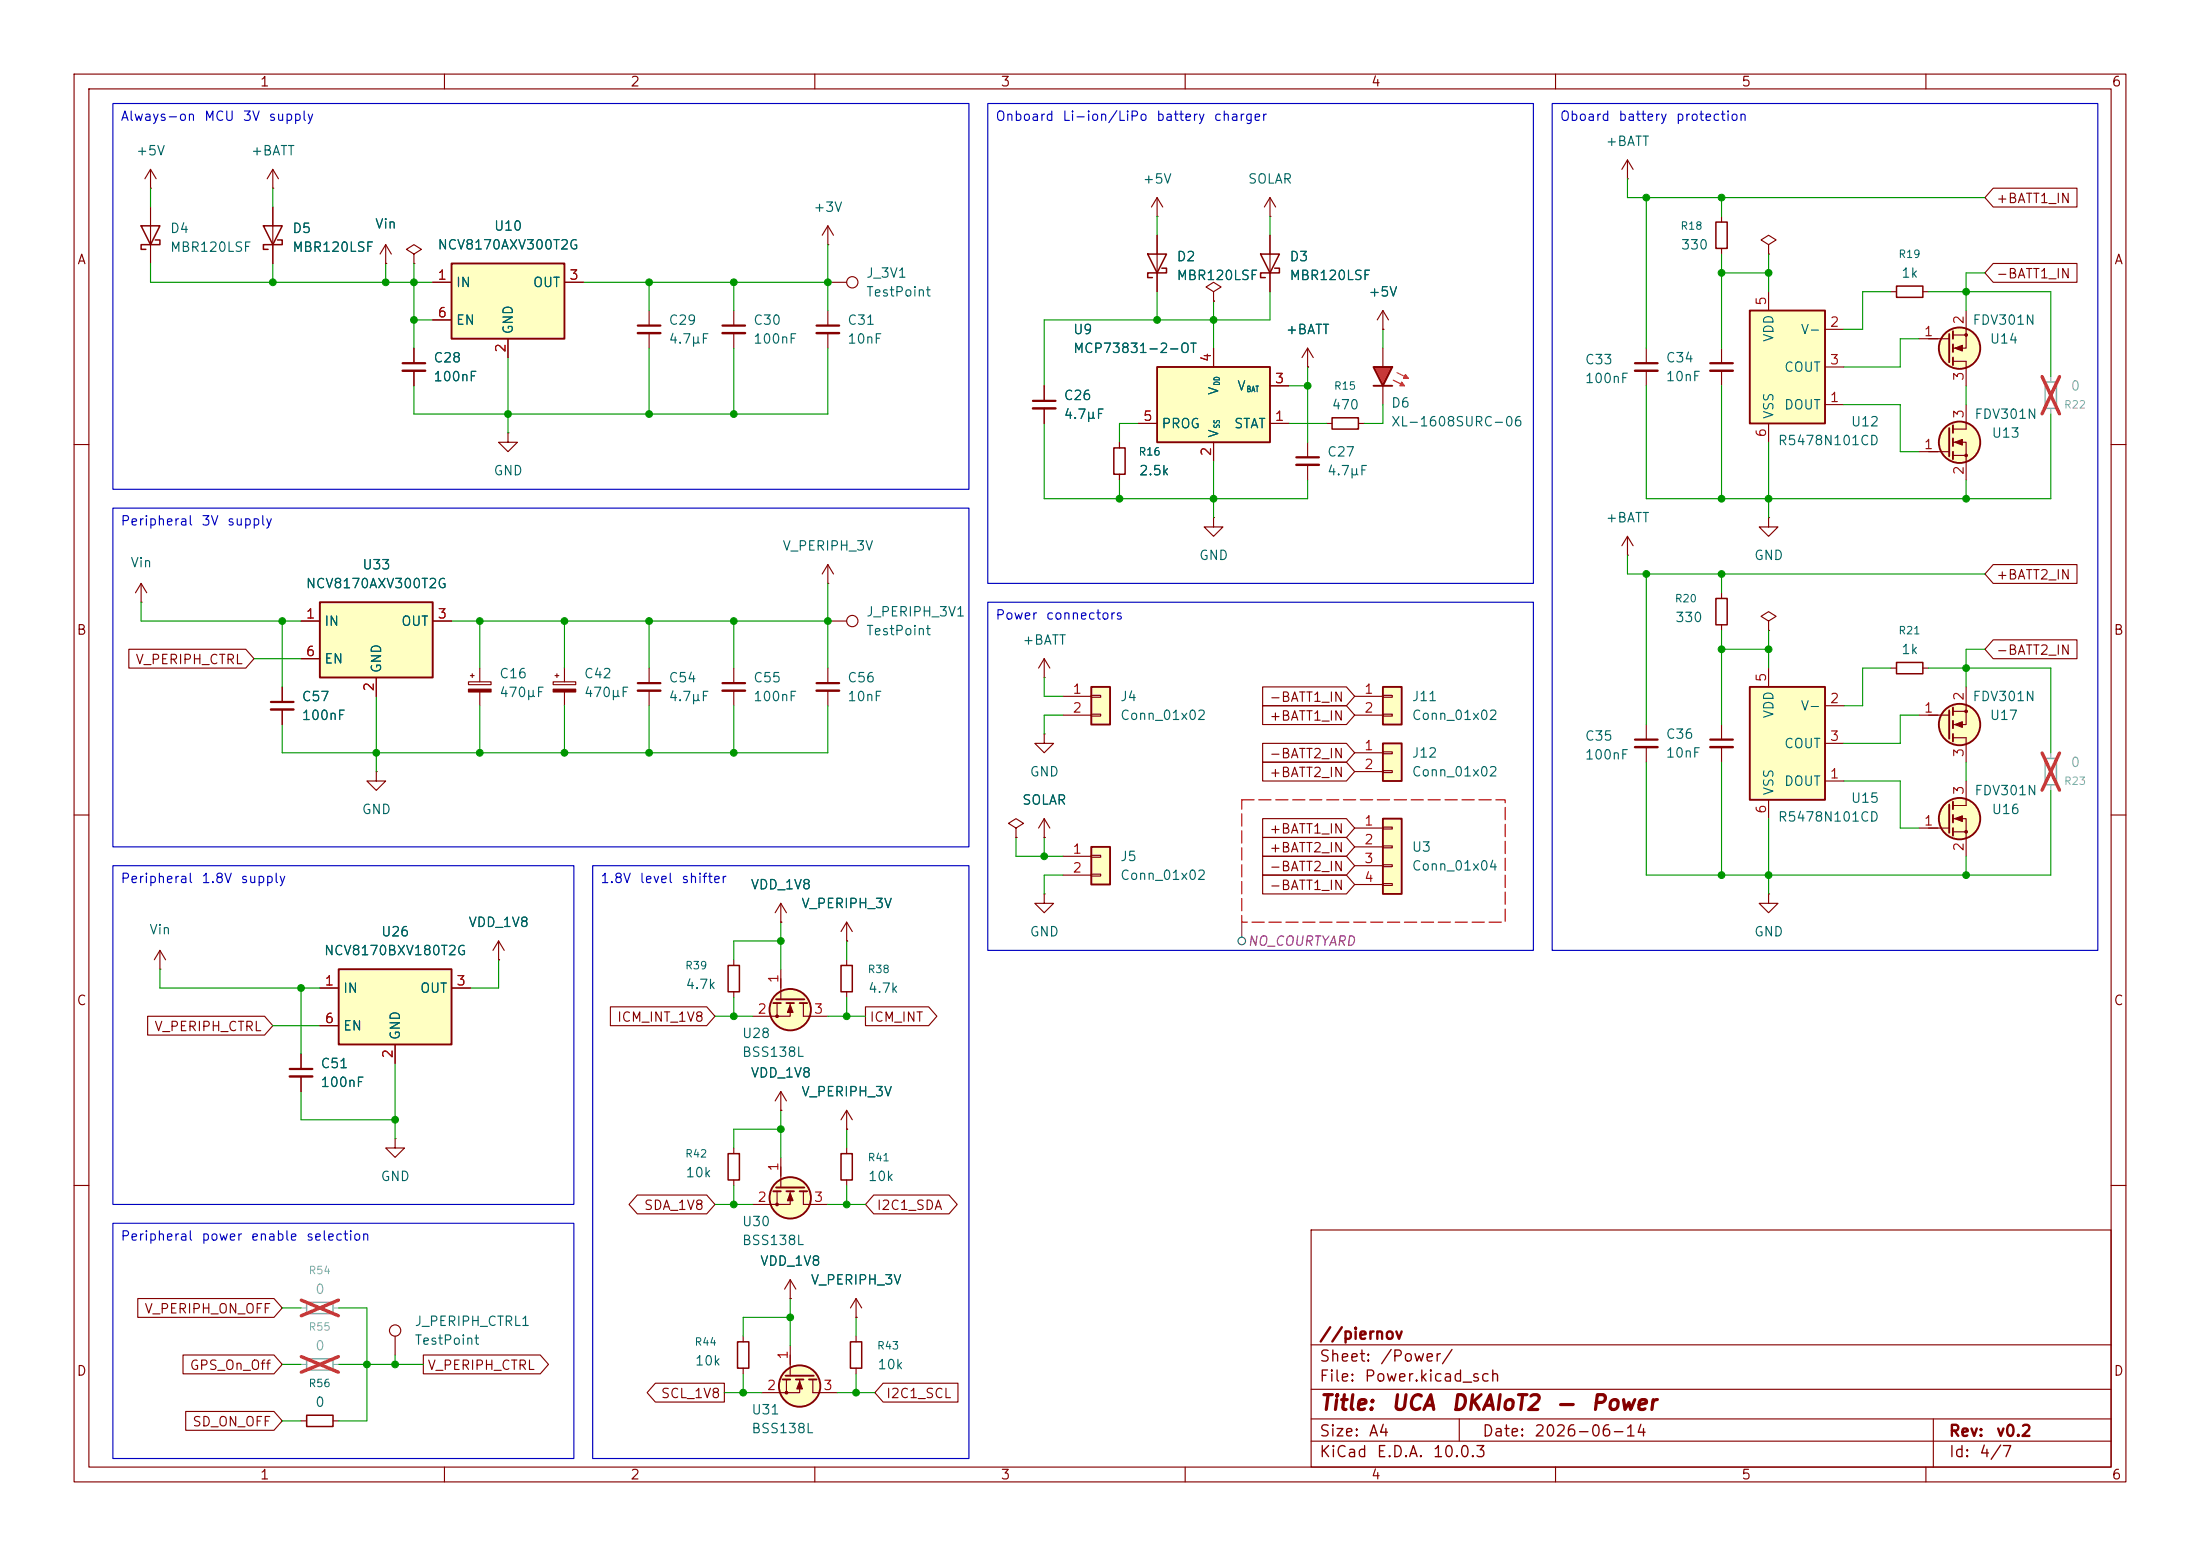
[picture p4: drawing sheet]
<svg xmlns="http://www.w3.org/2000/svg" width="297mm" height="210mm" viewBox="0 0 297 210" stroke-linecap="round" stroke-linejoin="round" font-family="sans-serif">
<g fill="none" stroke="#840000" stroke-width=".15">
<path d="M10 10h277v190h-277zM12 12h273v186h-273zM60 10v2M110 10v2M160 10v2M210 10v2M260 10v2M10 60h2M285 60h2M10 110h2M285 110h2M10 160h2"/>
<path d="M115.6 177.8h.1M115.6 175.3l-.8 1.2M115.6 175.3l.7 1.2M115.6 175.3v2.5M177 166h108v32h-108zM285 160h2M60 198v2M110 198v2M160 198v2M177 194.5h108M177 191.5h108M177 187.5h108"/>
<path d="M177 181.5h108M197 191.5v3M210 198v2M260 198v2M261 191.5v6.5"/>
</g>
<path d="M45.7 130.8h15.3v10.2h-15.3z" fill="#ffffc2"/>
<g fill="none" stroke="#840000" stroke-width=".25">
<path d="M45.7 130.8h15.3v10.2h-15.3zM104.4 135.4h1M104.8 134.9h3.8M106.2 135.4h1M107.9 135.4h1.1M105.7 186.2h1M106 185.7h3.9M107.4 186.2h1.1M109.2 186.2h1"/>
<circle cx="106.7" cy="136.3" r="2.79"/>
<circle cx="107.9" cy="187.1" r="2.79"/>
</g>
<g fill="none" stroke="#840000" stroke-width=".15">
<path d="M232.4 29.2v.8M232.4 33.5v.8M50.8 104.1v1.3h1.3l-1.3 1.3-1.3-1.3h1.3M50.8 104.1h.1M21.6 130.8h.1M21.6 128.3l-.8 1.2M21.6 128.3l.8 1.2M21.6 128.3v2.5M43.2 133.4h2.5M43.2 138.4h2.5M61 133.4h2.5M67.3 129.5h.1"/>
<path d="M67.3 127l-.8 1.3M67.3 127l.8 1.3M67.3 127v2.5M99.1 129.5v.8M99.1 133.9v.7M104.9 135.4v1.8M105.4 124.5h.1M105.4 121.9v2.6M105.4 130.8v4.1M105.4 121.9l-.8 1.3M105.4 121.9l.8 1.3M106.7 135.4v1.8h-5.1"/>
<path d="M108.5 135.4v1.8h3.3M114.3 127h.1M114.3 124.5l-.8 1.2M114.3 124.5l.8 1.2M114.3 124.5v2.5M114.3 129.5v.8M114.3 133.9v.7M141 120.7v1.2h1.2l-1.2 1.3-1.3-1.3h1.3M141 120.7h.1M40.6 142.2v2.1M40.6 145.3v2M53.3 153.7v1.2h1.3l-1.3 1.3-1.2-1.3h1.2"/>
<path d="M53.3 153.7h.1M53.3 141v2.5M99.1 154.9v.8M99.1 159.3v.7M105.4 149.9h.1M105.4 147.3l-.8 1.3M105.4 147.3l.8 1.3M105.4 147.3v2.6M114.3 154.9v.8M114.3 159.3v.7M100.3 180.3v.8M100.3 184.7v.7"/>
<path d="M106.2 186.2v1.8M106.7 181.6v4.1M107.9 186.2v1.8h-5M109.7 186.2v1.8h3.3M115.6 180.3v.8M115.6 184.7v.7"/>
</g>
<path d="M39.1 144.3h3.1" fill="none" stroke="#840000" stroke-width=".3"/>
<path d="M39.1 145.3h3.1" fill="none" stroke="#840000" stroke-width=".33"/>
<path d="M231.6 30h1.6v3.5h-1.6zM98.3 130.3h1.5v3.6h-1.5zM113.5 130.3h1.6v3.6h-1.6zM98.3 155.7h1.5v3.6h-1.5zM113.5 155.7h1.6v3.6h-1.6zM99.6 181.1h1.5v3.6h-1.5zM114.8 181.1h1.5v3.6h-1.5z" fill="none" stroke="#840000" stroke-width=".2"/>
<g fill="#ffffc2" stroke="#ffffc2" stroke-width=".14">
<circle cx="107.9" cy="187.1" r="2.79"/>
<circle cx="106.7" cy="136.3" r="2.79"/>
</g>
<g fill="#840000" stroke="#840000" stroke-width=".15">
<path d="M107.9 186.4l.4 1.1h-.7z"/>
<path d="M106.7 135.6l.4 1.1h-.8z"/>
<circle cx="106.2" cy="188" r=".18"/>
<circle cx="104.9" cy="137.2" r=".18"/>
</g>
<path d="M236.2 41.9h10.2v15.3h-10.2z" fill="#ffffc2"/>
<g fill="none" stroke="#840000" stroke-width=".25">
<path d="M236.2 41.9h10.2v15.3h-10.2zM263.1 45.1v3.8M263.1 57.8v3.8M263.7 44.7v1M263.7 46.5v1M263.7 48.3v1M263.7 57.4v1M263.7 59.2v1M263.7 61v1M104.4 160.8h1M104.8 160.3h3.8M106.2 160.8h1"/>
<path d="M107.9 160.8h1.1"/>
<circle cx="264.5" cy="59.7" r="2.79"/>
<circle cx="264.5" cy="47" r="2.79"/>
<circle cx="106.7" cy="161.7" r="2.79"/>
</g>
<g fill="none" stroke="#840000" stroke-width=".15">
<path d="M238.8 33l1-.6-1-.6-1.1 .6 1.1 .6v1.3M238.8 34.3h.1M238.8 39.4v2.5M255.3 39.4h.7M259.6 39.4h.7M232.4 47v2M232.4 50v2.1M238.8 57.2v2.5M246.4 54.6h2.5M246.4 44.5h2.5M246.4 49.5h2.5M259.1 45.7h4"/>
<path d="M263.7 59.7h1.7v5.1M263.7 45.2h1.7M263.7 48.8h1.7v3.3M265.4 41.9v5.1h-1.7M265.4 54.6v3.3h-1.7M163.8 69.9v1.2h1.3l-1.3 1.3-1.2-1.3h1.2M163.8 69.9h.1M259.1 61h4M263.7 61.5h1.7M105.4 156.2v4.1M104.9 160.8v1.8M106.7 160.8v1.8h-5.1"/>
<path d="M108.5 160.8v1.8h3.3"/>
</g>
<g fill="#ffffc2" stroke="#ffffc2" stroke-width=".14">
<circle cx="264.5" cy="47" r="2.79"/>
<circle cx="264.5" cy="59.7" r="2.79"/>
<circle cx="106.7" cy="161.7" r="2.79"/>
</g>
<g fill="#840000" stroke="#840000" stroke-width=".15">
<path d="M263.9 47l1-.4v.8z"/>
<path d="M263.9 59.7l1-.4v.8z"/>
<path d="M106.7 161l.4 1.1h-.8z"/>
<circle cx="265.4" cy="45.2" r=".18"/>
<circle cx="265.4" cy="61.5" r=".18"/>
<circle cx="104.9" cy="162.6" r=".18"/>
</g>
<path d="M256 38.6h3.6v1.5h-3.6z" fill="none" stroke="#840000" stroke-width=".2"/>
<path d="M230.9 49h3" fill="none" stroke="#840000" stroke-width=".3"/>
<path d="M230.9 50h3" fill="none" stroke="#840000" stroke-width=".33"/>
<path d="M147.3 114.3h2.6v5.1h-2.6z" fill="#ffffc2"/>
<path d="M147.3 114.3h2.6v5.1h-2.6z" fill="none" stroke="#840000" stroke-width=".25"/>
<path d="M143.5 115.6h3.8M143.5 118.1h3.8M147.3 115.4h1.3v.3h-1.3zM147.3 118h1.3v.2h-1.3z" fill="none" stroke="#840000" stroke-width=".15"/>
<path d="M186.7 110.5h2.5v10.2h-2.5z" fill="#ffffc2"/>
<path d="M186.7 110.5h2.5v10.2h-2.5z" fill="none" stroke="#840000" stroke-width=".25"/>
<path d="M182.9 111.8h3.8M182.9 114.3h3.8M182.9 116.8h3.8M182.9 119.4h3.8M186.7 111.6h1.3v.3h-1.3zM186.7 114.2h1.3v.2h-1.3zM186.7 116.7h1.3v.3h-1.3zM186.7 119.3h1.3v.2h-1.3z" fill="none" stroke="#840000" stroke-width=".15"/>
<path d="M186.7 100.3h2.5v5.1h-2.5z" fill="#ffffc2"/>
<path d="M186.7 100.3h2.5v5.1h-2.5z" fill="none" stroke="#840000" stroke-width=".25"/>
<path d="M182.9 101.6h3.8M182.9 104.1h3.8M186.7 101.5h1.3v.2h-1.3zM186.7 104h1.3v.3h-1.3z" fill="none" stroke="#840000" stroke-width=".15"/>
<path d="M186.7 92.7h2.5v5.1h-2.5z" fill="#ffffc2"/>
<path d="M186.7 92.7h2.5v5.1h-2.5z" fill="none" stroke="#840000" stroke-width=".25"/>
<g fill="none" stroke="#840000" stroke-width=".15">
<path d="M20.3 25.4h.1M20.3 22.9v2.5M20.3 27.9v7.7M20.3 22.9l-.7 1.2M20.3 22.9l.8 1.2M36.8 25.4h.1M36.8 22.9l-.7 1.2M36.8 22.9l.8 1.2M36.8 22.9v2.5M52.1 35.6h.1M52.1 33l-.8 1.3M52.1 33l.7 1.3"/>
<path d="M52.1 33v2.6M111.8 33h.1M111.8 30.5l-.8 1.3M111.8 30.5l.7 1.3M111.8 30.5v2.5M111.8 38.1h2.5M68.6 58.4v1.3h1.2l-1.2 1.3-1.3-1.3h1.3M68.6 58.4h.1M87.6 41.9v2M87.6 45v2M99.1 41.9v2M99.1 45v2"/>
<path d="M111.8 41.9v2M111.8 45v2M141 99.1v1.2h1.2l-1.2 1.3-1.3-1.3h1.3M141 99.1h.1M182.9 94h3.8M182.9 96.5h3.8M186.7 93.9h1.3v.2h-1.3zM186.7 96.4h1.3v.2h-1.3zM53.3 180.3v2.6"/>
<circle cx="115.1" cy="38.1" r=".76"/>
<circle cx="53.3" cy="179.6" r=".76"/>
</g>
<path d="M41.4 175.8h3.6v1.5h-3.6zM41.4 183.4h3.6v1.5h-3.6z" fill="none" stroke="#a1a1a1" stroke-width=".2"/>
<path d="M40.6 176.5h.8M45 176.5h.7M40.6 184.2h.8M45 184.2h.7" fill="none" stroke="#a1a1a1" stroke-width=".15"/>
<path d="M40.7 175.5l5 2.1M45.7 175.5l-5 2.1M40.7 183.1l5 2.1M45.7 183.1l-5 2.1" fill="none" stroke="#e12e31" stroke-width=".46"/>
<path d="M19 30.5h2.6l-1.3 2.5zM21 32.4h.6v.6h-2.6v.7h.7" fill="none" stroke="#840000" stroke-width=".2"/>
<path d="M86.1 43.9h3.1M97.5 43.9h3.1M110.2 43.9h3.1" fill="none" stroke="#840000" stroke-width=".3"/>
<path d="M86.1 45h3.1M97.5 45h3.1M110.2 45h3.1" fill="none" stroke="#840000" stroke-width=".33"/>
<path d="M147.3 92.7h2.6v5.1h-2.6z" fill="#ffffc2"/>
<path d="M147.3 92.7h2.6v5.1h-2.6z" fill="none" stroke="#840000" stroke-width=".25"/>
<g fill="none" stroke="#840000" stroke-width=".15">
<path d="M156.2 29.2h.1M156.2 26.7l-.8 1.2M156.2 26.7l.8 1.2M156.2 26.7v2.5M141 52.1v2M141 55.1v2.1M151.1 59.7v.8M19 78.7l-.7 1.3M19 78.7l.8 1.3M19 78.7v2.6M111.8 78.7h.1M111.8 76.2l-.8 1.3"/>
<path d="M111.8 76.2l.7 1.3M111.8 76.2v2.5M151.1 64v.8M19 81.3h.1M38.1 92.7v2M38.1 95.8v2M141 91.4h.1M141 88.9l-.8 1.3M141 88.9l.7 1.3M141 88.9v2.5M143.5 94h3.8M143.5 96.5h3.8"/>
<path d="M147.3 93.9h1.3v.2h-1.3zM147.3 96.4h1.3v.2h-1.3zM137.2 111.8l1-.7-1-.6-1.1 .6 1.1 .7v1.2M137.2 113h.1M141 113h.1M141 110.5v2.5M141 110.5l-.8 1.3M141 110.5l.7 1.3M114.3 152.4h.1M114.3 149.9l-.8 1.2M114.3 149.9l.8 1.2M114.3 149.9v2.5"/>
<path d="M106.7 175.3h.1M106.7 172.7l-.8 1.3M106.7 172.7l.7 1.3M106.7 172.7v2.6"/>
</g>
<path d="M150.4 60.5h1.5v3.5h-1.5z" fill="none" stroke="#840000" stroke-width=".2"/>
<path d="M139.4 54.1h3.1M36.6 94.7h3" fill="none" stroke="#840000" stroke-width=".3"/>
<path d="M139.4 55.1h3.1M36.6 95.8h3" fill="none" stroke="#840000" stroke-width=".33"/>
<path d="M43.2 81.3h15.2v10.1h-15.2z" fill="#ffffc2"/>
<path d="M43.2 81.3h15.2v10.1h-15.2z" fill="none" stroke="#840000" stroke-width=".25"/>
<g fill="none" stroke="#840000" stroke-width=".15">
<path d="M40.6 83.8h2.6M40.6 88.9h2.6M50.8 91.4v2.6M58.4 83.8h2.6M63.2 92h3.1v.4h-3.1zM63.5 91.2h.5M63.8 90.9v.5M64.8 90.2v1.8M64.8 93.4v1.9M74.7 92h3v.4h-3zM74.9 91.2h.5M75.2 90.9v.5"/>
<path d="M76.2 90.2v1.8M76.2 93.4v1.9M87.6 90.2v2M87.6 93.2v2.1M99.1 90.2v2M99.1 93.2v2.1M111.8 83.8h2.5M111.8 90.2v2M111.8 93.2v2.1M40.6 191.8h.8M45 191.8h.7"/>
<circle cx="115.1" cy="83.8" r=".76"/>
</g>
<path d="M86.1 92.2h3.1M97.5 92.2h3.1M110.2 92.2h3.1" fill="none" stroke="#840000" stroke-width=".3"/>
<path d="M86.1 93.2h3.1M97.5 93.2h3.1M110.2 93.2h3.1" fill="none" stroke="#840000" stroke-width=".33"/>
<g fill="#840000" stroke="#840000" stroke-width=".15">
<path d="M63.2 93h3.1v.4h-3.1z"/>
<path d="M74.7 93h3v.4h-3z"/>
</g>
<path d="M41.4 191h3.6v1.5h-3.6z" fill="none" stroke="#840000" stroke-width=".2"/>
<path d="M61 35.6h15.2v10.1h-15.2z" fill="#ffffc2"/>
<g fill="none" stroke="#840000" stroke-width=".25">
<path d="M61 35.6h15.2v10.1h-15.2zM263.1 95.9v3.8M263.7 95.5v1M263.7 97.3v1M263.7 99.1v1M263.1 108.6v3.8M263.7 108.2v1M263.7 110v1M263.7 111.8v1"/>
<circle cx="264.5" cy="97.8" r="2.79"/>
<circle cx="264.5" cy="110.5" r="2.79"/>
</g>
<g fill="none" stroke="#840000" stroke-width=".15">
<path d="M36.8 27.9v7.7M55.9 34.3l1-.6-1-.7-1 .7 1 .6v1.3M55.9 35.6h.1M58.4 38.1h2.6M76.2 38.1h2.5M171.4 31.8v7.6M219.7 24.1h.1M219.7 21.6v2.5M219.7 21.6l-.8 1.3M219.7 21.6l.8 1.3M55.9 47v2M55.9 50v2.1"/>
<path d="M58.4 43.2h2.6M68.6 45.7v2.6M176.5 49.5h.1M176.5 47l-.7 1.3M176.5 47l.8 1.3M176.5 47v2.5M176.5 59.7v2M179.1 57.2h.7M183.4 57.2h.7M222.2 47v2M222.2 50v2.1M176.5 62.7v2.1"/>
<path d="M219.7 74.9h.1M219.7 72.4l-.8 1.3M219.7 72.4l.8 1.3M219.7 72.4v2.5M238.8 69.9v1.2h1.2l-1.2 1.3-1.3-1.3h1.3M238.8 69.9h.1M222.2 97.8v2M232.4 80v.8M232.4 84.3v.8M232.4 97.8v2M255.3 90.2h.7M259.1 96.5h4"/>
<path d="M259.6 90.2h.7M263.7 96h1.7M263.7 99.6h1.7v3.3M265.4 92.7v5.1h-1.7M222.2 100.8v2.1M232.4 100.8v2.1M259.1 111.8h4M263.7 110.5h1.7v5.1M263.7 112.3h1.7M265.4 105.4v3.3h-1.7M238.8 120.7v1.2h1.2l-1.2 1.3-1.3-1.3h1.3M238.8 120.7h.1"/>
</g>
<path d="M54.4 49h3M220.7 49h3.1M175 61.7h3.1M220.7 99.8h3.1M230.9 99.8h3" fill="none" stroke="#840000" stroke-width=".3"/>
<path d="M54.4 50h3M220.7 50h3.1M175 62.7h3.1M220.7 100.8h3.1M230.9 100.8h3" fill="none" stroke="#840000" stroke-width=".33"/>
<path d="M35.6 30.5h2.5l-1.3 2.5zM37.5 32.4h.6v.6h-2.5v.7h.6M170.2 34.3h2.5l-1.3 2.5zM172.1 36.2h.6v.6h-2.5v.7h.6M179.8 56.4h3.6v1.5h-3.6zM231.6 80.8h1.6v3.5h-1.6zM256 89.4h3.6v1.5h-3.6z" fill="none" stroke="#840000" stroke-width=".2"/>
<g fill="#ffffc2" stroke="#ffffc2" stroke-width=".14">
<circle cx="264.5" cy="97.8" r="2.79"/>
<circle cx="264.5" cy="110.5" r="2.79"/>
</g>
<g fill="#840000" stroke="#840000" stroke-width=".15">
<path d="M263.9 97.8l1-.4v.8z"/>
<path d="M263.9 110.5l1-.4v.8z"/>
<circle cx="265.4" cy="96" r=".18"/>
<circle cx="265.4" cy="112.3" r=".18"/>
</g>
<path d="M276.1 102.4h1.5v3.5h-1.5z" fill="none" stroke="#a1a1a1" stroke-width=".2"/>
<path d="M276.9 101.6v.8M276.9 105.9v.8" fill="none" stroke="#a1a1a1" stroke-width=".15"/>
<path d="M275.7 101.6l2.3 5M278 101.6l-2.3 5" fill="none" stroke="#e12e31" stroke-width=".46"/>
<path d="M185.4 49.5h2.6l-1.3 2.6z" fill="#f01e1e"/>
<path d="M185.4 49.5h2.6l-1.3 2.6zM185.4 52.1h2.6" fill="none" stroke="#840000" stroke-width=".25"/>
<path d="M188.1 51.3l1.5 .8M188.6 50.3l1.5 .8" fill="none" stroke="#f01e1e" stroke-width=".15"/>
<g fill="#f01e1e" stroke="#f01e1e" stroke-width=".15">
<path d="M189.7 50.5l.4 .6h-.6z"/>
<path d="M189.2 51.6l.4 .5h-.6z"/>
</g>
<path d="M171.4 29.2h.1M171.4 26.7l-.7 1.2M171.4 26.7l.8 1.2M171.4 26.7v2.5M186.7 44.5h.1M186.7 41.9v2.6M186.7 47v2.5M186.7 52.1v2.5M186.7 41.9l-.8 1.3M186.7 41.9l.8 1.3" fill="none" stroke="#840000" stroke-width=".15"/>
<path d="M276.1 51.6h1.5v3.5h-1.5z" fill="none" stroke="#a1a1a1" stroke-width=".2"/>
<path d="M276.9 50.8v.8M276.9 55.1v.8" fill="none" stroke="#a1a1a1" stroke-width=".15"/>
<path d="M275.7 50.8l2.3 5M278 50.8l-2.3 5" fill="none" stroke="#e12e31" stroke-width=".46"/>
<path d="M156.2 49.5h15.2v10.2h-15.2z" fill="#ffffc2"/>
<path d="M156.2 49.5h15.2v10.2h-15.2z" fill="none" stroke="#840000" stroke-width=".25"/>
<path d="M156.2 31.8v7.6M163.8 39.4l1-.7-1-.6-1 .6 1 .7v1.2M153.7 57.2h2.5M163.8 40.6h.1M163.8 47v2.5M163.8 59.7v2.5M171.4 57.2h2.6M171.4 52.1h2.6M238.8 83.8l1-.6-1-.6-1.1 .6 1.1 .6v1.3M238.8 85.1h.1" fill="none" stroke="#840000" stroke-width=".15"/>
<path d="M154.9 34.3h2.6l-1.3 2.5zM156.8 36.2h.7v.6h-2.6v.7h.7" fill="none" stroke="#840000" stroke-width=".2"/>
<path d="M236.2 92.7h10.2v15.3h-10.2z" fill="#ffffc2"/>
<path d="M236.2 92.7h10.2v15.3h-10.2z" fill="none" stroke="#840000" stroke-width=".25"/>
<g fill="none" stroke="#840000" stroke-width=".15">
<path d="M36.8 27.9v2.6M36.8 33v2.6M52.1 35.6h.1M58.4 38.1h2.6M76.2 38.1h2.5M156.2 31.8v2.5M156.2 36.8v2.6M171.4 31.8v2.5M171.4 36.8v2.6M269.1 35.6h11.3v2.5h-11.3l-1.1-1.3zM269.1 25.4h11.3v2.5h-11.3l-1.1-1.2zM55.9 47v2"/>
<path d="M55.9 50v2.1M58.4 43.2h2.6M68.6 45.7v2.6M141 52.1v2M141 55.1v2.1M151.1 59.7v.8M153.7 57.2h2.5M163.8 40.6h.1M163.8 47v2.5M163.8 59.7v2.5M171.4 57.2h2.6M171.4 52.1h2.6"/>
<path d="M176.5 49.5h.1M186.7 44.5h.1M151.1 64v.8M269.1 76.2h11.3v2.5h-11.3l-1.1-1.2zM17.4 87.6h15.8l1.1 1.3-1.1 1.3h-15.8zM38.1 92.7v2M38.1 95.8v2M40.6 83.8h2.6M40.6 88.9h2.6M50.8 91.4v2.6M58.4 83.8h2.6M170.5 95.2h11.3l1.1 1.3-1.1 1.3h-11.3z"/>
<path d="M170.5 92.7h11.3l1.1 1.3-1.1 1.3h-11.3zM238.8 90.2v2.5M246.4 95.3h2.5M269.1 86.4h11.3v2.5h-11.3l-1.1-1.3zM137.2 113h.1M141 113h.1M170.5 100.3h11.3l1.1 1.3-1.1 1.3h-11.3zM170.5 102.9h11.3l1.1 1.2-1.1 1.3h-11.3zM170.5 118.1h11.3l1.1 1.3-1.1 1.3h-11.3zM170.5 113h11.3l1.1 1.3-1.1 1.3h-11.3zM170.5 115.6h11.3l1.1 1.2-1.1 1.3h-11.3zM170.5 110.5h11.3l1.1 1.3-1.1 1.2h-11.3z"/>
<path d="M238.8 108v2.5M246.4 105.4h2.5M246.4 100.3h2.5M19.9 137.2h15.8l1.1 1.2-1.1 1.3h-15.8zM43.2 133.4h2.5M43.2 138.4h2.5M61 133.4h2.5M67.3 129.5h.1M82.4 135.9h13l1.1 1.3-1.1 1.2h-13zM105.4 124.5h.1M114.3 127h.1M116.8 135.9h8.6l1.1 1.3-1.1 1.2h-8.6z"/>
<path d="M40.6 142.2v2.1M40.6 145.3v2M53.3 141v2.5M105.4 149.9h.1M114.3 152.4h.1M18.6 175.3h18.4l1.1 1.2-1.1 1.3h-18.4zM86 161.3h9.4l1.1 1.3-1.1 1.2h-9.4l-1.1-1.2zM106.7 175.3h.1M115.6 177.8h.1M118 161.3h10.1l1.1 1.3-1.1 1.2h-10.1l-1.2-1.2zM24.7 182.9h12.3l1.1 1.3-1.1 1.2h-12.3zM25.1 190.5h11.9l1.1 1.3-1.1 1.2h-11.9z"/>
<path d="M57.1 182.9h15.8l1.1 1.3-1.1 1.2h-15.8zM88.5 186.7h9.3v2.5h-9.3l-1.1-1.2zM119.2 186.7h10.1v2.5h-10.1l-1.1-1.2z"/>
</g>
<g fill="none" stroke="#484848" stroke-width=".15">
<path d="M167.6 124.5v2"/>
<circle cx="167.6" cy="127" r=".51"/>
</g>
<path d="M167.6 108h35.6v16.5h-35.6v-16.5" fill="none" stroke="#f00" stroke-width=".15" stroke-dasharray="1.7 .6"/>
<g fill="none" stroke="#009600" stroke-width=".15">
<path d="M20.3 35.6v2.5h38.1M20.3 25.4v2.5M36.8 25.4v2.5M36.8 35.6v2.5M52.1 35.6v2.5M55.9 35.6v11.4M78.7 38.1h33.1M87.6 38.1v3.8M99.1 38.1v3.8M111.8 33v8.9M156.2 29.2v2.6M156.2 39.4v3.8"/>
<path d="M171.4 39.4v3.8h-30.4v8.9M171.4 29.2v2.6M219.7 24.1v2.6h48.3M222.2 26.7v20.3M232.4 26.7v2.5M232.4 34.3v12.7M232.4 36.8h6.4M238.8 34.3v5.1M255.3 39.4h-3.8v5.1h-2.6M260.3 39.4h16.6v11.4M268 36.8h-2.6v5.1M55.9 43.2h2.5"/>
<path d="M68.6 48.3v10.1M87.6 47v8.9M99.1 47v8.9M111.8 47v8.9h-55.9v-3.8M141 57.2v10.1h35.5v-2.5M153.7 57.2h-2.6v2.5M163.8 40.6v6.4M174 57.2h5.1M174 52.1h2.5M176.5 49.5v10.2M186.7 54.6v2.6h-2.6M186.7 44.5v2.5"/>
<path d="M222.2 52.1v15.2h54.7v-11.4M232.4 52.1v15.2M238.8 59.7v10.2M248.9 54.6h7.6v6.4h2.6M259.1 45.7h-2.6v3.8h-7.6M265.4 52.1v2.5M111.8 78.7v11.5M151.1 64.8v2.5M163.8 62.2v7.7M219.7 74.9v2.6h48.3M222.2 77.5v20.3M232.4 77.5v2.5"/>
<path d="M265.4 64.8v2.5M19 81.3v2.5h21.6M34.3 88.9h6.3M38.1 83.8v8.9M50.8 94v10.1M61 83.8h50.8M64.8 83.8v6.4M64.8 95.3v6.3M76.2 83.8v6.4M76.2 95.3v6.3M87.6 83.8v6.4M87.6 95.3v6.3"/>
<path d="M99.1 83.8v6.4M99.1 95.3v6.3M111.8 95.3v6.3h-73.7v-3.8M141 91.4v2.6h2.5M143.5 96.5h-2.5v2.6M232.4 87.6h6.4M232.4 85.1v12.7M238.8 85.1v5.1M255.3 90.2h-3.8v5.1h-2.6M259.1 96.5h-2.6v3.8h-7.6M260.3 90.2h16.6v11.4M268 87.6h-2.6v5.1"/>
<path d="M137.2 113v2.6h6.3M141 113v2.6M143.5 118.1h-2.5v2.6M222.2 102.9v15.2h54.7v-11.4M232.4 102.9v15.2M238.8 110.5v10.2M248.9 105.4h7.6v6.4h2.6M265.4 102.9v2.5M265.4 115.6v2.5M21.6 130.8v2.6h21.6M36.8 138.4h6.4M40.6 133.4v8.8"/>
<path d="M67.3 129.5v3.9h-3.8M96.5 137.2h5.1M99.1 134.6v2.6M105.4 127h-6.3v2.5M105.4 124.5v6.3M111.8 137.2h5M114.3 127v2.5M114.3 134.6v2.6M40.6 147.3v3.8h12.7M53.3 143.5v10.2M105.4 152.4h-6.3v2.5M105.4 149.9v6.3"/>
<path d="M114.3 152.4v2.5M38.1 176.5h2.5M45.7 176.5h3.8v15.3h-3.8M96.5 162.6h5.1M99.1 160v2.6M106.7 177.8h-6.4v2.5M106.7 175.3v6.3M111.8 162.6h5M114.3 160v2.6M115.6 177.8v2.5M38.1 184.2h2.5M38.1 191.8h2.5"/>
<path d="M45.7 184.2h11.4M53.3 182.9v1.3M97.8 188h5.1M100.3 185.4v2.6M113 188h5.1M115.6 185.4v2.6"/>
</g>
<path d="M15.2 14h115.6v52h-115.6zM133.3 14h73.7v64.7h-73.7zM209.5 14h73.7v114.3h-73.7zM15.2 68.6h115.6v45.7h-115.6zM133.3 81.3h73.7v47h-73.7zM15.2 116.8h62.3v45.8h-62.3zM80 116.8h50.8v80.1h-50.8zM15.2 165.1h62.3v31.8h-62.3z" fill="none" stroke="#0000c2" stroke-width=".15"/>
<g fill="#009600" stroke="#009600" stroke-width=".14">
<circle cx="176.5" cy="52.1" r=".46"/>
<circle cx="232.4" cy="67.3" r=".46"/>
<circle cx="232.4" cy="87.6" r=".46"/>
<circle cx="232.4" cy="77.5" r=".46"/>
<circle cx="222.2" cy="77.5" r=".46"/>
<circle cx="238.8" cy="118.1" r=".46"/>
<circle cx="265.4" cy="118.1" r=".46"/>
<circle cx="232.4" cy="118.1" r=".46"/>
<circle cx="265.4" cy="67.3" r=".46"/>
<circle cx="265.4" cy="90.2" r=".46"/>
<circle cx="238.8" cy="87.6" r=".46"/>
<circle cx="238.8" cy="67.3" r=".46"/>
<circle cx="232.4" cy="36.8" r=".46"/>
<circle cx="222.2" cy="26.7" r=".46"/>
<circle cx="232.4" cy="26.7" r=".46"/>
<circle cx="238.8" cy="36.8" r=".46"/>
<circle cx="265.4" cy="39.4" r=".46"/>
<circle cx="151.1" cy="67.3" r=".46"/>
<circle cx="163.8" cy="67.3" r=".46"/>
<circle cx="141" cy="115.6" r=".46"/>
<circle cx="53.3" cy="184.2" r=".46"/>
<circle cx="49.5" cy="184.2" r=".46"/>
<circle cx="99.1" cy="137.2" r=".46"/>
<circle cx="105.4" cy="127" r=".46"/>
<circle cx="99.1" cy="101.6" r=".46"/>
<circle cx="87.6" cy="101.6" r=".46"/>
<circle cx="114.3" cy="137.2" r=".46"/>
<circle cx="100.3" cy="188" r=".46"/>
<circle cx="106.7" cy="177.8" r=".46"/>
<circle cx="115.6" cy="188" r=".46"/>
<circle cx="114.3" cy="162.6" r=".46"/>
<circle cx="40.6" cy="133.4" r=".46"/>
<circle cx="53.3" cy="151.1" r=".46"/>
<circle cx="76.2" cy="101.6" r=".46"/>
<circle cx="50.8" cy="101.6" r=".46"/>
<circle cx="105.4" cy="152.4" r=".46"/>
<circle cx="99.1" cy="162.6" r=".46"/>
<circle cx="64.8" cy="101.6" r=".46"/>
<circle cx="64.8" cy="83.8" r=".46"/>
<circle cx="38.1" cy="83.8" r=".46"/>
<circle cx="68.6" cy="55.9" r=".46"/>
<circle cx="36.8" cy="38.1" r=".46"/>
<circle cx="52.1" cy="38.1" r=".46"/>
<circle cx="55.9" cy="43.2" r=".46"/>
<circle cx="55.9" cy="38.1" r=".46"/>
<circle cx="87.6" cy="55.9" r=".46"/>
<circle cx="87.6" cy="38.1" r=".46"/>
<circle cx="99.1" cy="38.1" r=".46"/>
<circle cx="76.2" cy="83.8" r=".46"/>
<circle cx="87.6" cy="83.8" r=".46"/>
<circle cx="111.8" cy="83.8" r=".46"/>
<circle cx="99.1" cy="83.8" r=".46"/>
<circle cx="111.8" cy="38.1" r=".46"/>
<circle cx="163.8" cy="43.2" r=".46"/>
<circle cx="99.1" cy="55.9" r=".46"/>
<circle cx="156.2" cy="43.2" r=".46"/>
</g>
<g font-size="2" fill="#840000">
<text x="178" y="190.8">Title:</text>
<text x="187.7" y="190.8">UCA</text>
<text x="195.8" y="190.8">DKAIoT2</text>
<text x="210" y="190.8">—</text>
<text x="214.6" y="190.8">Power</text>
</g>
<g font-size="1.5" fill="#840000">
<text x="178" y="184.2">Sheet:</text>
<text x="178" y="181.2">//piernov</text>
<text x="186.2" y="184.2">/Power/</text>
<text x="178" y="186.9">File:</text>
<text x="184.1" y="186.9">Power.kicad_sch</text>
<text x="178" y="197.1">KiCad</text>
<text x="178" y="194.3">Size:</text>
<text x="184.7" y="194.3">A4</text>
<text x="185.7" y="197.1">E.D.A.</text>
<text x="193.3" y="197.1">10.0.3</text>
<text x="200" y="194.3">Date:</text>
<text x="207" y="194.3">2026-06-14</text>
<text x="263" y="194.3">Rev:</text>
<text x="263" y="197.1">Id:</text>
<text x="267.1" y="197.1">4/7</text>
<text x="269.4" y="194.3">v0.2</text>
</g>
<g font-size="1.3" fill="#840000">
<text x="35" y="12">1</text>
<text x="85" y="12">2</text>
<text x="135" y="12">3</text>
<text x="185" y="12">4</text>
<text x="235" y="12">5</text>
<text x="285" y="12">6</text>
<text x="269.4" y="27.7">+BATT1_IN</text>
<text x="10.3" y="36">A</text>
<text x="285.3" y="36">A</text>
<text x="269.4" y="37.9">-BATT1_IN</text>
<text x="269.4" y="78.5">+BATT2_IN</text>
<text x="10.3" y="86">B</text>
<text x="18.2" y="90">V_PERIPH_CTRL</text>
<text x="269.4" y="88.7">-BATT2_IN</text>
<text x="285.3" y="86">B</text>
<text x="171.3" y="95">-BATT1_IN</text>
<text x="171.3" y="97.6">+BATT1_IN</text>
<text x="171.3" y="102.7">-BATT2_IN</text>
<text x="171.3" y="105.2">+BATT2_IN</text>
<text x="171.3" y="112.8">+BATT1_IN</text>
<text x="171.3" y="115.4">+BATT2_IN</text>
<text x="171.3" y="117.9">-BATT2_IN</text>
<text x="171.3" y="120.4">-BATT1_IN</text>
<text x="10.3" y="136">C</text>
<text x="285.3" y="136">C</text>
<text x="20.7" y="139.5">V_PERIPH_CTRL</text>
<text x="83.2" y="138.2">ICM_INT_1V8</text>
<text x="117.3" y="138.2">ICM_INT</text>
<text x="86.8" y="163.6">SDA_1V8</text>
<text x="118.3" y="163.6">I2C1_SDA</text>
<text x="19.4" y="177.6">V_PERIPH_ON_OFF</text>
<text x="10.3" y="186">D</text>
<text x="25.5" y="185.2">GPS_On_Off</text>
<text x="57.6" y="185.2">V_PERIPH_CTRL</text>
<text x="285.3" y="186">D</text>
<text x="89.1" y="189">SCL_1V8</text>
<text x="119.5" y="189">I2C1_SCL</text>
<text x="25.9" y="192.8">SD_ON_OFF</text>
<text x="35" y="200">1</text>
<text x="85" y="200">2</text>
<text x="135" y="200">3</text>
<text x="185" y="200">4</text>
<text x="235" y="200">5</text>
<text x="285" y="200">6</text>
</g>
<g font-size="1.3" fill="#0000c2">
<text x="16.2" y="16.6">Always-on</text>
<text x="27.5" y="16.6">MCU</text>
<text x="32.7" y="16.6">3V</text>
<text x="36.2" y="16.6">supply</text>
<text x="134.3" y="16.6">Onboard</text>
<text x="143.3" y="16.6">Li-ion/LiPo</text>
<text x="156" y="16.6">battery</text>
<text x="163.8" y="16.6">charger</text>
<text x="210.5" y="16.6">Oboard</text>
<text x="218.4" y="16.6">battery</text>
<text x="226.1" y="16.6">protection</text>
<text x="16.2" y="71.2">Peripheral</text>
<text x="27.1" y="71.2">3V</text>
<text x="30.6" y="71.2">supply</text>
<text x="134.3" y="83.9">Power</text>
<text x="141.1" y="83.9">connectors</text>
<text x="16.2" y="119.5">Peripheral</text>
<text x="27.1" y="119.5">1.8V</text>
<text x="32.4" y="119.5">supply</text>
<text x="81" y="119.5">1.8V</text>
<text x="86.2" y="119.5">level</text>
<text x="91.9" y="119.5">shifter</text>
<text x="16.2" y="167.8">Peripheral</text>
<text x="27.1" y="167.8">power</text>
<text x="33.8" y="167.8">enable</text>
<text x="41.2" y="167.8">selection</text>
</g>
<g font-size="1.3" fill="#006464">
<text x="18.3" y="21.3">+5V</text>
<text x="33.8" y="21.3">+BATT</text>
<text x="216.7" y="20">+BATT</text>
<text x="109.7" y="28.9">+3V</text>
<text x="154.2" y="25.1">+5V</text>
<text x="168.4" y="25.1">SOLAR</text>
<text x="22.9" y="31.8">D4</text>
<text x="22.9" y="34.3">MBR120LSF</text>
<text x="39.4" y="31.8">D5</text>
<text x="39.4" y="34.3">MBR120LSF</text>
<text x="50.5" y="31.2">Vin</text>
<text x="59" y="34">NCV8170AXV300T2G</text>
<text x="66.6" y="31.5">U10</text>
<text x="158.8" y="35.6">D2</text>
<text x="174" y="35.6">D3</text>
<text x="226.8" y="34">330</text>
<text x="61.5" y="39.1">IN</text>
<text x="71.9" y="39.1">OUT</text>
<text x="116.8" y="40.3">TestPoint</text>
<text x="116.8" y="37.8">J_3V1</text>
<text x="158.8" y="38.1">MBR120LSF</text>
<text x="174" y="38.1">MBR120LSF</text>
<text x="184.7" y="40.3">+5V</text>
<text x="256.6" y="37.8">1k</text>
<text x="61.5" y="44.2">EN</text>
<text x="69.6" y="45.2" transform="rotate(-90 69.6 45.2)">GND</text>
<text x="90.2" y="46.7">4.7µF</text>
<text x="90.2" y="44.2">C29</text>
<text x="101.6" y="46.7">100nF</text>
<text x="101.6" y="44.2">C30</text>
<text x="114.3" y="44.2">C31</text>
<text x="114.3" y="46.7">10nF</text>
<text x="144.8" y="48">MCP73831-2-OT</text>
<text x="144.8" y="45.4">U9</text>
<text x="173.5" y="45.4">+BATT</text>
<text x="239.7" y="46.2" transform="rotate(-90 239.7 46.2)">VDD</text>
<text x="243" y="45.4">V-</text>
<text x="266.2" y="44.2">FDV301N</text>
<text x="268.5" y="46.7">U14</text>
<text x="58.4" y="51.8">100nF</text>
<text x="58.4" y="49.2">C28</text>
<text x="164.8" y="53.4" transform="rotate(-90 164.8 53.4)">V</text>
<text x="166.9" y="53">V</text>
<text x="213.9" y="52">100nF</text>
<text x="213.9" y="49.5">C33</text>
<text x="224.8" y="49.2">C34</text>
<text x="224.8" y="51.8">10nF</text>
<text x="240.8" y="50.5">COUT</text>
<text x="143.5" y="56.9">4.7µF</text>
<text x="143.5" y="54.3">C26</text>
<text x="156.7" y="58.1">PROG</text>
<text x="164.8" y="59.2" transform="rotate(-90 164.8 59.2)">V</text>
<text x="166.5" y="58.1">STAT</text>
<text x="179.7" y="55.6">470</text>
<text x="187.7" y="55.3">D6</text>
<text x="187.7" y="57.9">XL-1608SURC-06</text>
<text x="239.7" y="56.6" transform="rotate(-90 239.7 56.6)">VSS</text>
<text x="240.8" y="55.6">DOUT</text>
<text x="249.8" y="57.9">U12</text>
<text x="266.5" y="56.9">FDV301N</text>
<text x="268.8" y="59.4">U13</text>
<text x="66.5" y="64.5">GND</text>
<text x="153.7" y="64.5">2.5k</text>
<text x="179.1" y="64.5">4.7µF</text>
<text x="179.1" y="61.9">C27</text>
<text x="239.9" y="60.4">R5478N101CD</text>
<text x="216.7" y="70.8">+BATT</text>
<text x="17.5" y="76.9">Vin</text>
<text x="48.8" y="77.2">U33</text>
<text x="105.6" y="74.6">V_PERIPH_3V</text>
<text x="161.8" y="75.9">GND</text>
<text x="236.7" y="75.9">GND</text>
<text x="41.2" y="79.7">NCV8170AXV300T2G</text>
<text x="116.8" y="83.5">J_PERIPH_3V1</text>
<text x="43.7" y="84.8">IN</text>
<text x="43.7" y="89.9">EN</text>
<text x="54.1" y="84.8">OUT</text>
<text x="116.8" y="86.1">TestPoint</text>
<text x="137.9" y="87.3">+BATT</text>
<text x="226.1" y="84.3">330</text>
<text x="256.6" y="88.6">1k</text>
<text x="40.6" y="95">C57</text>
<text x="51.8" y="90.9" transform="rotate(-90 51.8 90.9)">GND</text>
<text x="67.3" y="91.9">C16</text>
<text x="67.3" y="94.4">470µF</text>
<text x="78.7" y="91.9">C42</text>
<text x="78.7" y="94.4">470µF</text>
<text x="90.2" y="95">4.7µF</text>
<text x="90.2" y="92.4">C54</text>
<text x="101.6" y="95">100nF</text>
<text x="101.6" y="92.4">C55</text>
<text x="114.3" y="92.4">C56</text>
<text x="114.3" y="95">10nF</text>
<text x="151.1" y="95">J4</text>
<text x="190.5" y="95">J11</text>
<text x="266.2" y="95">FDV301N</text>
<text x="40.6" y="97.5">100nF</text>
<text x="151.1" y="97.5">Conn_01x02</text>
<text x="190.5" y="97.5">Conn_01x02</text>
<text x="213.9" y="100.3">C35</text>
<text x="224.8" y="100">C36</text>
<text x="239.7" y="97" transform="rotate(-90 239.7 97)">VDD</text>
<text x="240.8" y="101.3">COUT</text>
<text x="243" y="96.2">V-</text>
<text x="268.5" y="97.5">U17</text>
<text x="138.9" y="105.1">GND</text>
<text x="190.5" y="105.1">Conn_01x02</text>
<text x="190.5" y="102.6">J12</text>
<text x="213.9" y="102.8">100nF</text>
<text x="224.8" y="102.6">10nF</text>
<text x="239.7" y="107.4" transform="rotate(-90 239.7 107.4)">VSS</text>
<text x="240.8" y="106.4">DOUT</text>
<text x="266.5" y="107.7">FDV301N</text>
<text x="48.8" y="110.2">GND</text>
<text x="137.9" y="108.9">SOLAR</text>
<text x="239.9" y="111.2">R5478N101CD</text>
<text x="249.8" y="108.7">U15</text>
<text x="268.8" y="110.2">U16</text>
<text x="151.1" y="116.5">J5</text>
<text x="151.1" y="119.1">Conn_01x02</text>
<text x="190.5" y="117.8">Conn_01x04</text>
<text x="190.5" y="115.3">U3</text>
<text x="63.2" y="125.4">VDD_1V8</text>
<text x="101.3" y="120.4">VDD_1V8</text>
<text x="108.1" y="122.9">V_PERIPH_3V</text>
<text x="20.1" y="126.4">Vin</text>
<text x="43.7" y="129.2">NCV8170BXV180T2G</text>
<text x="51.4" y="126.7">U26</text>
<text x="138.9" y="126.7">GND</text>
<text x="236.7" y="126.7">GND</text>
<text x="46.2" y="134.3">IN</text>
<text x="56.6" y="134.3">OUT</text>
<text x="92.5" y="133.8">4.7k</text>
<text x="117.1" y="134.3">4.7k</text>
<text x="46.2" y="139.4">EN</text>
<text x="54.3" y="140.5" transform="rotate(-90 54.3 140.5)">GND</text>
<text x="100.1" y="140.4">U28</text>
<text x="100.1" y="143">BSS138L</text>
<text x="43.2" y="147">100nF</text>
<text x="43.2" y="144.5">C51</text>
<text x="101.3" y="145.8">VDD_1V8</text>
<text x="108.1" y="148.3">V_PERIPH_3V</text>
<text x="51.3" y="159.7">GND</text>
<text x="92.5" y="159.2">10k</text>
<text x="117.1" y="159.7">10k</text>
<text x="100.1" y="165.8">U30</text>
<text x="100.1" y="168.4">BSS138L</text>
<text x="102.5" y="171.2">VDD_1V8</text>
<text x="109.4" y="173.7">V_PERIPH_3V</text>
<text x="55.9" y="179.3">J_PERIPH_CTRL1</text>
<text x="55.9" y="181.8">TestPoint</text>
<text x="93.7" y="184.6">10k</text>
<text x="118.4" y="185.1">10k</text>
<text x="42.5" y="190.2">0</text>
<text x="101.4" y="191.2">U31</text>
<text x="101.4" y="193.8">BSS138L</text>
</g>
<g font-size="1.3" fill="#a90000">
<text x="59" y="38.1">1</text>
<text x="76.8" y="38.1">3</text>
<text x="238.7" y="41.3" transform="rotate(-90 238.7 41.3)">5</text>
<text x="59" y="43.2">6</text>
<text x="68.6" y="47.7" transform="rotate(-90 68.6 47.7)">2</text>
<text x="246.9" y="44.4">2</text>
<text x="259.6" y="45.7">1</text>
<text x="265.4" y="43.9" transform="rotate(-90 265.4 43.9)">2</text>
<text x="163.8" y="49" transform="rotate(-90 163.8 49)">4</text>
<text x="172" y="52">3</text>
<text x="246.9" y="49.5">3</text>
<text x="265.4" y="51.5" transform="rotate(-90 265.4 51.5)">3</text>
<text x="154.2" y="57.1">5</text>
<text x="172" y="57.1">1</text>
<text x="238.7" y="59.1" transform="rotate(-90 238.7 59.1)">6</text>
<text x="246.9" y="54.6">1</text>
<text x="265.4" y="56.6" transform="rotate(-90 265.4 56.6)">3</text>
<text x="163.8" y="61.7" transform="rotate(-90 163.8 61.7)">2</text>
<text x="259.6" y="60.9">1</text>
<text x="265.4" y="64.2" transform="rotate(-90 265.4 64.2)">2</text>
<text x="41.2" y="83.8">1</text>
<text x="59" y="83.8">3</text>
<text x="41.2" y="88.9">6</text>
<text x="50.8" y="93.4" transform="rotate(-90 50.8 93.4)">2</text>
<text x="144.7" y="94">1</text>
<text x="184.1" y="94">1</text>
<text x="238.7" y="92.1" transform="rotate(-90 238.7 92.1)">5</text>
<text x="246.9" y="95.2">2</text>
<text x="265.4" y="94.7" transform="rotate(-90 265.4 94.7)">2</text>
<text x="144.7" y="96.5">2</text>
<text x="184.1" y="101.6">1</text>
<text x="184.1" y="96.5">2</text>
<text x="246.9" y="100.3">3</text>
<text x="259.6" y="96.5">1</text>
<text x="184.1" y="104.1">2</text>
<text x="246.9" y="105.4">1</text>
<text x="265.4" y="107.4" transform="rotate(-90 265.4 107.4)">3</text>
<text x="265.4" y="102.3" transform="rotate(-90 265.4 102.3)">3</text>
<text x="184.1" y="111.7">1</text>
<text x="238.7" y="109.9" transform="rotate(-90 238.7 109.9)">6</text>
<text x="259.6" y="111.7">1</text>
<text x="144.7" y="115.5">1</text>
<text x="144.7" y="118.1">2</text>
<text x="184.1" y="114.3">2</text>
<text x="184.1" y="116.8">3</text>
<text x="184.1" y="119.4">4</text>
<text x="265.4" y="115" transform="rotate(-90 265.4 115)">2</text>
<text x="43.7" y="133.3">1</text>
<text x="61.5" y="133.3">3</text>
<text x="102.2" y="137.1">2</text>
<text x="105.4" y="132.8" transform="rotate(-90 105.4 132.8)">1</text>
<text x="109.8" y="137.1">3</text>
<text x="43.7" y="138.4">6</text>
<text x="53.3" y="142.9" transform="rotate(-90 53.3 142.9)">2</text>
<text x="105.4" y="158.2" transform="rotate(-90 105.4 158.2)">1</text>
<text x="102.2" y="162.5">2</text>
<text x="109.8" y="162.5">3</text>
<text x="106.7" y="183.6" transform="rotate(-90 106.7 183.6)">1</text>
<text x="103.4" y="187.9">2</text>
<text x="111.1" y="187.9">3</text>
</g>
<g font-size="1.3" fill="#989898">
<text x="279.5" y="53">0</text>
<text x="279.5" y="103.8">0</text>
<text x="42.5" y="175">0</text>
<text x="42.5" y="182.6">0</text>
</g>
<text font-size="1.3" fill="#840084" x="168.3" y="128">NO_COURTYARD</text>
<g font-size="1" fill="#006464">
<text x="226.8" y="31.3">R18</text>
<text x="256.2" y="35.1">R19</text>
<text x="180" y="52.8">R15</text>
<text x="153.6" y="61.7">R16</text>
<text x="226" y="81.5">R20</text>
<text x="256.2" y="85.9">R21</text>
<text x="92.4" y="131.1">R39</text>
<text x="117.1" y="131.6">R38</text>
<text x="92.4" y="156.5">R42</text>
<text x="117.1" y="157">R41</text>
<text x="93.7" y="181.9">R44</text>
<text x="118.3" y="182.4">R43</text>
<text x="41.6" y="187.5">R56</text>
</g>
<g font-size="1" fill="#989898">
<text x="278.6" y="55.4">R22</text>
<text x="278.6" y="106.2">R23</text>
<text x="41.6" y="172.2">R54</text>
<text x="41.6" y="179.8">R55</text>
</g>
<g font-size=".8" fill="#006464">
<text x="164.9" y="52.1" transform="rotate(-90 164.9 52.1)">DD</text>
<text x="168.2" y="53.1">BAT</text>
<text x="164.9" y="57.9" transform="rotate(-90 164.9 57.9)">SS</text>
</g>
</svg>
